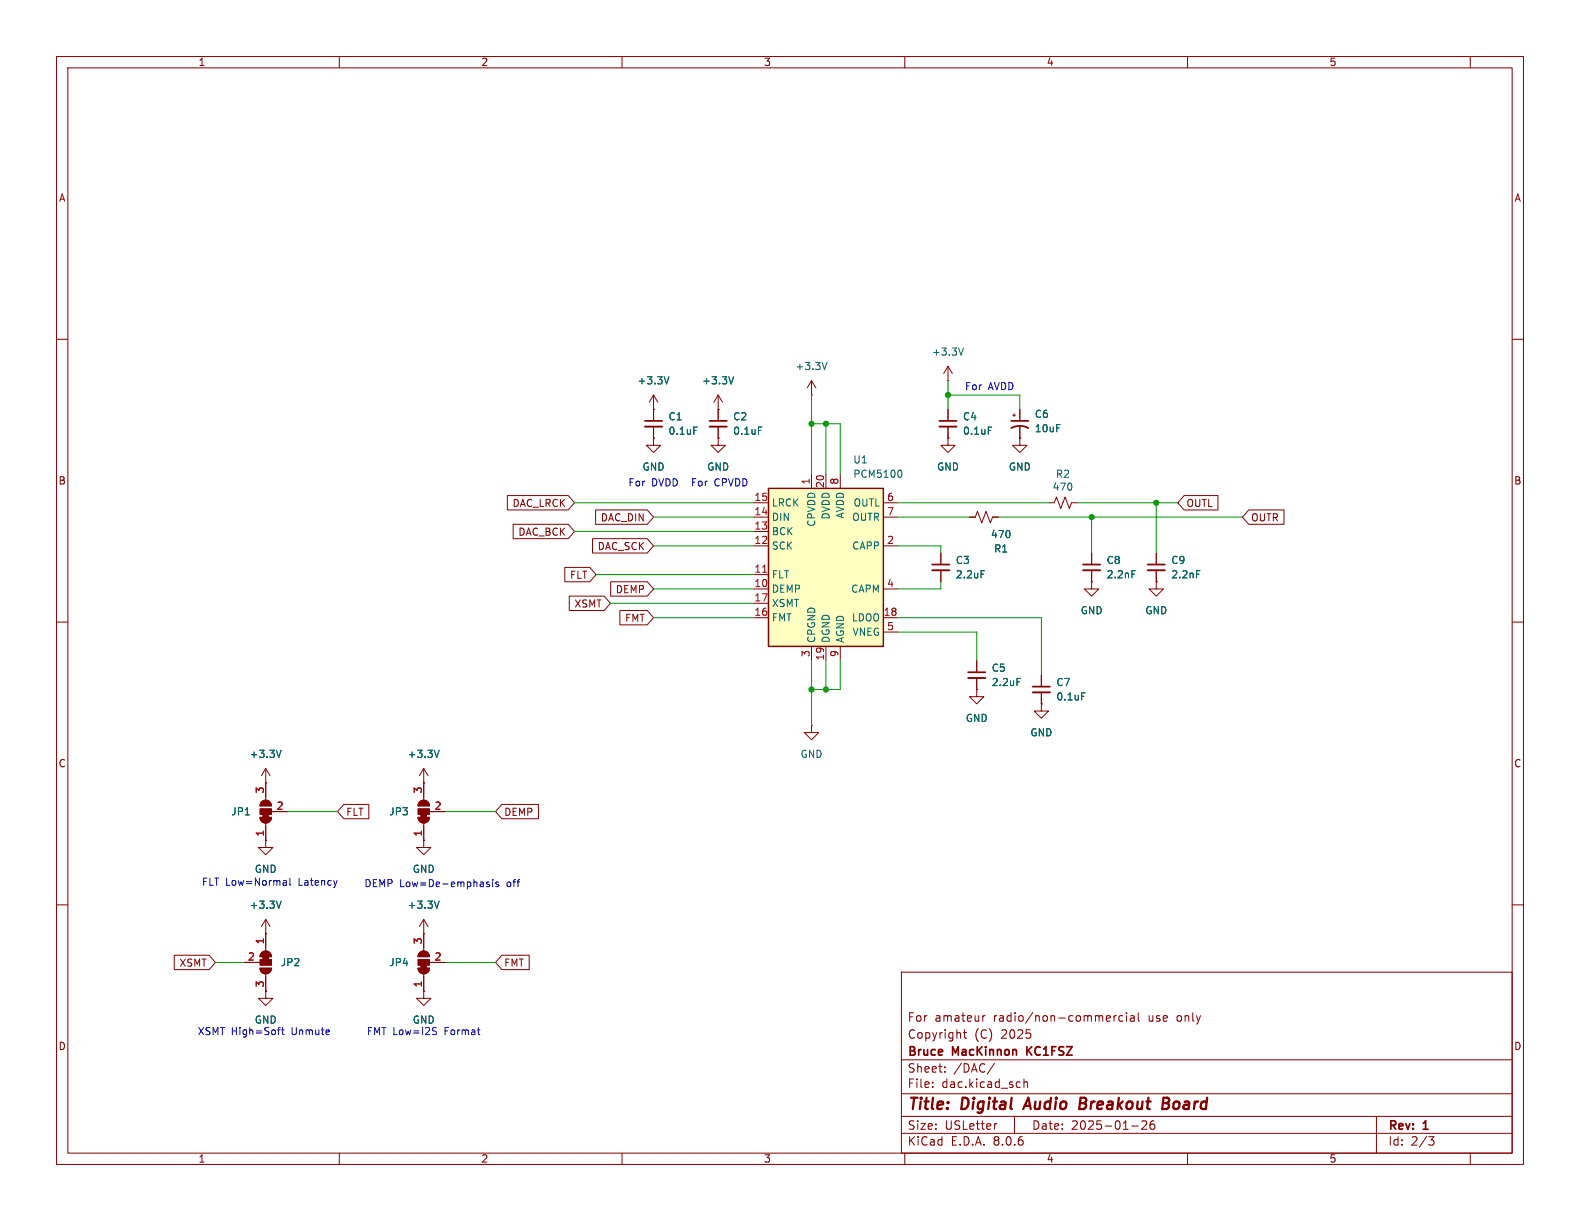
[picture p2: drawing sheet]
<svg xmlns="http://www.w3.org/2000/svg" width="279mm" height="216mm" viewBox="0 0 279 216" stroke-linecap="round" stroke-linejoin="round" font-family="sans-serif">
<g fill="none" stroke="#840000" stroke-width=".18">
<path d="M10 10h259.4v195.9h-259.4zM12 12h255.4v191.9h-255.4zM60 10v2M110 10v2M160 10v2M210 10v2M260 10v2M10 60h2M267.4 60h2M143.5 69.9h.1M143.5 67.3l-.8 1.3M143.5 67.3v2.6"/>
<path d="M143.5 67.3l.8 1.3M167.6 67.3h.1M167.6 77.5v1.2h1.3l-1.3 1.3-1.2-1.3h1.2M167.6 77.5h.1M167.6 64.8l-.7 1.2M167.6 64.8v2.5M167.6 72.4v2M167.6 75.4v2.1M167.6 64.8l.8 1.2M179.1 73.4h.5M179.3 73.2v.5M180.3 77.5v1.2h1.3l-1.3 1.3-1.2-1.3h1.2"/>
<path d="M180.3 77.5h.1M180.3 72.4v2M180.3 75.4v2.1M166.4 97.8v2M171.4 91.4h1.1l.3-1 .8 2.1 .8-2.1 .7 2.1 .4-1.1h1M185.4 88.9h1l.4-1 .8 2 .7-2 .8 2 .4-1h1M193 97.8v2M204.5 97.8v2M10 110h2M166.4 100.8v2.1M172.7 116.8v2.1M172.7 119.9v2"/>
<path d="M184.1 119.4v2M193 102.9v1.2h1.3l-1.3 1.3-1.2-1.3h1.2M193 102.9h.1M193 100.8v2.1M204.5 102.9v1.2h1.2l-1.2 1.3-1.3-1.3h1.3M204.5 102.9h.1M204.5 100.8v2.1M267.4 110h2M47 138.4v3.1M74.9 138.4h.1M74.9 135.9l-.7 1.3M74.9 135.9v5.6"/>
<path d="M74.9 135.9l.8 1.3M143.5 128.3v1.2h1.3l-1.3 1.3-1.3-1.3h1.3M143.5 128.3h.1M172.7 121.9v1.3h1.3l-1.3 1.3-1.3-1.3h1.3M172.7 121.9h.1M184.1 124.5v1.2h1.3l-1.3 1.3-1.2-1.3h1.2M184.1 124.5h.1M184.1 122.4v2.1M10 160h2M46 144.5h2a1.02 1.02 0 0 1-1 1 1.02 1.02 0 0 1-1-1zM46.3 141.8a1.02 1.02 0 0 1 1.1-.2 1.02 1.02 0 0 1 .6 .9h-2zM47 145.5v3.1"/>
<path d="M48 143.5h2.8M73.9 144.5h2a1.02 1.02 0 0 1-1 1 1.02 1.02 0 0 1-1-1zM74.2 141.8a1.02 1.02 0 0 1 1.1-.2 1.02 1.02 0 0 1 .6 .9h-2zM74.9 148.6v1.3h1.3l-1.3 1.2-1.2-1.2h1.2M74.9 148.6h.1M74.9 145.5v3.1M75.9 143.5h2.8M267.4 160h2M159.4 171.9h108v32h-108zM173.8 179.6v1M174.2 179.6l-.3 .1-.1 .2M197 179.6v1"/>
<path d="M197.4 179.6l-.3 .1-.1 .2M198.6 179.7l-.5-.1-.2 .3v.4l.1 .2h.6M199.2 179.1v.1M199.2 179.6v1M199.9 179.7h.6l.1 .9M200.6 179.9l-.5 .1a.29 .29 0 0 0-.3 .3 .29 .29 0 0 0 .3 .3l.5-.1M201.3 179.1v1.3l.2 .2M159.4 197.4h108M159.4 193.4h108M159.4 187.4h108M164.9 192.1v.2M164.9 191.4v.1"/>
<path d="M167.1 189.4v.2M167.1 188.7v.1M170.4 182.6h.5M170.6 182.1v1.3l.3 .2M175.9 188l-1.3 1.9M176.3 198.7l-.3 .1M179.4 197.4v3M180.3 191.3l.1 .1M180.4 192.2l-.1 .1M181.1 190.8v1.5M181.1 191.4l.2-.1 .3 .1 .1 .9M200.1 199.1h1.2"/>
<path d="M201.9 198.3l.6-.1 .2 .1 .1 .3-.9 1.1h.9M204.1 198.2a.59 .59 0 0 0-.7 .6v.6l.1 .2 .4 .1 .2-.2 .1-.5-.1-.2h-.5l-.2 .2M243.4 197.4v6.5M60 203.9v2M110 203.9v2M159.4 200.4h108M160 203.9v2M210 203.9v2M252.6 201h1l-.5 .6 .4 .1 .1 .5-.3 .3h-.4M260 203.9v2"/>
</g>
<path d="M181.9 194.1l-1 2M191 195.1h.6M191.6 195.1l.3 .1M191.8 194.1h-.7l-.3 2 1-.1M191.8 195l-.2 .1M205.6 195.1h.7M205.8 194.1h.6a.49 .49 0 0 1 .4 .5 .49 .49 0 0 1-.5 .5M206.3 195.1l.3 .1a.58 .58 0 0 1-.3 .9h-.8" fill="none" stroke="#840000" stroke-width=".4"/>
<path d="M166.1 74.4h3.1M178.8 75.7a3.2 3.2 0 0 1 3.1 0M178.8 74.4h3.1M164.8 99.8h3.1M191.5 99.8h3.1M202.9 99.8h3.1M171.2 118.9h3M182.6 121.4h3.1M181.6 185.1v1.5M182.5 185.1l-.9 .8" fill="none" stroke="#840000" stroke-width=".3"/>
<path d="M166.1 75.4h3.1M164.8 100.8h3.1M171.2 119.9h3M191.5 100.8h3.1M202.9 100.8h3.1M182.6 122.4h3.1" fill="none" stroke="#840000" stroke-width=".33"/>
<path d="M146.2 64.1l-.4 1.2M170.4 61.5l-.5 1.3M174.8 75.5h.6M173.5 100.9h.6M179.8 120h.7M200.2 100.9h.6M211.6 100.9h.6M77.7 132.7l-.5 1.2M191.3 122.5h.6" fill="none" stroke="#006464" stroke-width=".18"/>
<g fill="#840000" stroke="#840000" stroke-width=".18">
<path d="M46.5 144h1v.5h-1z"/>
<path d="M46 144.5h2a1.02 1.02 0 0 1-1 1 1.02 1.02 0 0 1-1-1z"/>
<path d="M46 143h2v1h-2z"/>
<path d="M46.3 141.8a1.02 1.02 0 0 1 1.1-.2 1.02 1.02 0 0 1 .6 .9h-2z"/>
<path d="M74.4 144h1v.5h-1z"/>
<path d="M73.9 144.5h2a1.02 1.02 0 0 1-1 1 1.02 1.02 0 0 1-1-1z"/>
<path d="M73.9 143h2v1h-2z"/>
<path d="M74.2 141.8a1.02 1.02 0 0 1 1.1-.2 1.02 1.02 0 0 1 .6 .9h-2z"/>
</g>
<path d="M135.9 86.4h20.3v27.9h-20.3z" fill="#ffffc2"/>
<path d="M135.9 86.4h20.3v27.9h-20.3z" fill="none" stroke="#840000" stroke-width=".25"/>
<g fill="none" stroke="#840000" stroke-width=".18">
<path d="M115.6 77.5v1.2h1.2l-1.2 1.3-1.3-1.3h1.3M115.6 77.5h.1M115.6 72.4h.1M115.6 69.9v4.5M115.6 75.4v2.1M115.6 69.9l-.8 1.2M115.6 69.9l.7 1.2M127 77.5v1.2h1.3l-1.3 1.3-1.3-1.3h1.3M127 77.5h.1M127 72.4h.1M127 69.9v4.5M127 75.4v2.1"/>
<path d="M127 69.9l-.8 1.2M127 69.9l.8 1.2M167.6 77.5h.1M167.6 72.4v2M167.6 75.4v2.1M180.3 77.5h.1M180.3 72.4v2M180.3 75.4v2.1M89.7 87.6h10.8l1.1 1.3-1.1 1.3h-10.8zM90.7 92.7h9.8l1.1 1.3-1.1 1.3h-9.8zM104.8 95.2h9.7l1.1 1.3-1.1 1.3h-9.7zM105.3 90.2h9.2l1.1 1.2-1.1 1.3h-9.2z"/>
<path d="M133.3 96.5h2.6M133.3 94h2.6M133.3 91.4h2.6M133.3 88.9h2.6M143.5 83.8v2.6M146 83.8v2.6M148.6 83.8v2.6M156.2 96.5h2.5M156.2 91.4h2.5M156.2 88.9h2.5M166.4 97.8v2M171.4 91.4h1.1"/>
<path d="M175.5 91.4h1M193 97.8v2M204.5 97.8v2M209.4 87.6h6v2.6h-6l-1.1-1.3zM220.8 90.2h6.3v2.5h-6.3l-1.1-1.3zM99.9 100.3h4.4l1.1 1.3-1.1 1.3h-4.4zM100.7 105.4h6.1l1.1 1.3-1.1 1.3h-6.1zM108 102.9h6.5l1.1 1.2-1.1 1.3h-6.5zM109.6 107.9h4.9l1.1 1.3-1.1 1.3h-4.9zM133.3 104.1h2.6M133.3 101.6h2.6M133.3 109.2h2.6"/>
<path d="M133.3 106.7h2.6M143.5 114.3v2.5M146 114.3v2.5M148.6 114.3v2.5M156.2 104.1h2.5M156.2 109.2h2.5M156.2 111.8h2.5M166.4 100.8v2.1M172.7 116.8v2.1M172.7 119.9v2M184.1 119.4v2M193 102.9h.1"/>
<path d="M193 100.8v2.1M204.5 102.9h.1M204.5 100.8v2.1M47 138.4h.1M47 135.9l-.8 1.3M47 135.9v5.1M47 135.9l.8 1.3M74.9 138.4h.1M74.9 138.4v2.6M172.7 121.9h.1M184.1 124.5h.1M184.1 122.4v2.1"/>
<path d="M47 148.6v1.3h1.3l-1.3 1.2-1.3-1.2h1.3M47 148.6h.1M47 146.1v2.5M48.3 143.5h2.5M60.8 142.2h4.4v2.6h-4.4l-1.1-1.3zM74.9 148.6h.1M74.9 146.1v2.5M76.2 143.5h2.5M88.7 142.2h6.5v2.6h-6.5l-1.1-1.3zM30.8 168.9h6.2l1.1 1.3-1.1 1.3h-6.2zM43.2 170.2h2.8M46 171.2h2a1.02 1.02 0 0 1-1 1 1.02 1.02 0 0 1-1-1z"/>
<path d="M46.3 168.5a1.02 1.02 0 0 1 1.1-.3 1.02 1.02 0 0 1 .6 1h-2zM47 165.1h.1M47 175.3v1.2h1.3l-1.3 1.3-1.3-1.3h1.3M47 175.3h.1M47 162.6v5.5M47 172.2v3.1M47 162.6l-.8 1.2M47 162.6l.8 1.2M73.9 171.2h2a1.02 1.02 0 0 1-1 1 1.02 1.02 0 0 1-1-1zM74.2 168.5a1.02 1.02 0 0 1 1.1-.3 1.02 1.02 0 0 1 .6 1h-2zM74.9 175.3v1.2h1.3l-1.3 1.3-1.2-1.3h1.2M74.9 175.3h.1"/>
<path d="M74.9 165.1h.1M74.9 162.6v5.5M74.9 172.2v3.1M74.9 162.6l-.7 1.2M74.9 162.6l.8 1.2M75.9 170.2h2.8M88.7 168.9h4.9v2.6h-4.9l-1.1-1.3z"/>
</g>
<path d="M134.9 101.2h.7" fill="none" stroke="#a90000" stroke-width=".18"/>
<g fill="none" stroke="#006464" stroke-width=".18">
<path d="M118.3 66.6l-.4 1.3M122.7 75.5h.6M129.7 66.6l-.4 1.3M134.1 75.5h.6M174.8 75.5h.6M159.2 83.1a.79 .79 0 0 1 0 1.3M173.5 100.9h.6M179.8 120h.7M200.2 100.9h.6M211.6 100.9h.6M49.7 132.7l-.4 1.2M77.7 132.7l-.5 1.2"/>
<path d="M191.3 122.5h.6M49.7 159.3l-.4 1.3M77.7 159.3l-.5 1.3"/>
</g>
<path d="M114 75.4h3.1M125.5 75.4h3" fill="none" stroke="#840000" stroke-width=".33"/>
<path d="M114 74.4h3.1M125.5 74.4h3" fill="none" stroke="#840000" stroke-width=".3"/>
<g fill="#840000" stroke="#840000" stroke-width=".18">
<path d="M74.4 170.7h1v.5h-1z"/>
<path d="M73.9 171.2h2a1.02 1.02 0 0 1-1 1 1.02 1.02 0 0 1-1-1z"/>
<path d="M73.9 169.7h2v1h-2z"/>
<path d="M74.2 168.5a1.02 1.02 0 0 1 1.1-.3 1.02 1.02 0 0 1 .6 1h-2z"/>
<path d="M46.5 169.2h1v.5h-1z"/>
<path d="M46.3 168.5a1.02 1.02 0 0 1 1.1-.3 1.02 1.02 0 0 1 .6 1h-2z"/>
<path d="M46 169.7h2v1h-2z"/>
<path d="M46 171.2h2a1.02 1.02 0 0 1-1 1 1.02 1.02 0 0 1-1-1z"/>
</g>
<g fill="none" stroke="#0000c2" stroke-width=".18">
<path d="M50.2 155.7l.4 .1 .1 .7M50.7 156.5h-.5M50.7 156l-.5 .1M51.3 155.3v1.1l.1 .1M86.5 156l-.3-.1-.2 .2 .1 .2 .4 .1v.3h-.5M87.1 155.5v.1M87.1 155.9v.9M88.2 156l-.4-.1-.1 .2v.2l.5 .1v.3h-.5M49.1 182.1h.4M49.5 181.7l-.3 .2M49.8 182.1h.5M50 181.7v1.1l.3 .2"/>
<path d="M76.7 182.3l.4 .1 .1 .3-.2 .3h-.3"/>
</g>
<g fill="none" stroke="#009600" stroke-width=".18">
<path d="M143.5 69.9v13.9M143.5 74.9h5.1v8.9M146 74.9v8.9M167.6 69.9h12.7v2.5M167.6 67.3v5.1M101.6 88.9h31.7M101.6 94h31.7M115.6 91.4h17.7M115.6 96.5h17.7M158.7 88.9h26.7M158.7 91.4h12.7M158.7 96.5h7.7v1.3"/>
<path d="M176.5 91.4h43.2M190.5 88.9h17.8M193 91.4v6.4M204.5 88.9v8.9M105.4 101.6h27.9M107.9 106.7h25.4M115.6 109.2h17.7M115.6 104.1h17.7M143.5 116.8v11.5M146 116.8v5.1M148.6 116.8v5.1h-5.1M158.7 109.2h25.4v10.2"/>
<path d="M158.7 111.8h14v5M166.4 102.9v1.2h-7.7M50.8 143.5h8.9M78.7 143.5h8.9M38.1 170.2h5.1M78.7 170.2h8.9"/>
</g>
<g fill="#009600" stroke="#009600" stroke-width=".18">
<circle cx="146" cy="74.9" r=".46"/>
<circle cx="143.5" cy="74.9" r=".46"/>
<circle cx="167.6" cy="69.9" r=".46"/>
<circle cx="193" cy="91.4" r=".46"/>
<circle cx="204.5" cy="88.9" r=".46"/>
<circle cx="143.5" cy="121.9" r=".46"/>
<circle cx="146" cy="121.9" r=".46"/>
</g>
<g font-size="2.8" fill="#840000">
<text x="160.4" y="196.8">Title:</text>
<text x="170.1" y="196.8">Digital</text>
<text x="182.1" y="196.8">Audio</text>
<text x="192.5" y="196.8">Breakout</text>
<text x="208" y="196.8">Board</text>
</g>
<g font-size="2.1" fill="#840000">
<text x="160.4" y="183.9">Copyright</text>
<text x="160.4" y="180.9">For</text>
<text x="165.3" y="180.9">amateur</text>
<text x="172.3" y="183.9">(C)</text>
<text x="175.7" y="180.9">radio/non-commercial</text>
<text x="177.1" y="183.9">2025</text>
<text x="203.2" y="180.9">use</text>
<text x="208.4" y="180.9">only</text>
<text x="160.4" y="189.9">Sheet:</text>
<text x="160.4" y="187.1">Bruce</text>
<text x="168.5" y="187.1">MacKinnon</text>
<text x="168.6" y="189.9">/DAC/</text>
<text x="182.2" y="187.1">KC1FSZ</text>
<text x="160.4" y="192.6">File:</text>
<text x="166.5" y="192.6">dac.kicad_sch</text>
<text x="160.4" y="202.8">KiCad</text>
<text x="160.4" y="200">Size:</text>
<text x="167.1" y="200">USLetter</text>
<text x="168.1" y="202.8">E.D.A.</text>
<text x="175.7" y="202.8">8.0.6</text>
<text x="182.4" y="200">Date:</text>
<text x="189.4" y="200">2025-01-26</text>
<text x="245.4" y="200.2">Rev:</text>
<text x="245.4" y="202.8">Id:</text>
<text x="249.5" y="202.8">2/3</text>
<text x="251.8" y="200.2">1</text>
</g>
<g font-size="1.8" fill="#840000">
<text x="35" y="11.9">1</text>
<text x="85" y="11.9">2</text>
<text x="135" y="11.9">3</text>
<text x="185" y="11.9">4</text>
<text x="235" y="11.9">5</text>
<text x="10.3" y="35.9">A</text>
<text x="267.7" y="35.9">A</text>
<text x="10.3" y="85.9">B</text>
<text x="90.5" y="89.9">DAC_LRCK</text>
<text x="209.7" y="89.9">OUTL</text>
<text x="267.7" y="85.9">B</text>
<text x="91.6" y="94.9">DAC_BCK</text>
<text x="106.1" y="92.4">DAC_DIN</text>
<text x="221.1" y="92.4">OUTR</text>
<text x="105.6" y="97.5">DAC_SCK</text>
<text x="100.7" y="102.6">FLT</text>
<text x="101.5" y="107.6">XSMT</text>
<text x="108.8" y="105.1">DEMP</text>
<text x="110.4" y="110.2">FMT</text>
<text x="10.3" y="135.9">C</text>
<text x="267.7" y="135.9">C</text>
<text x="61.1" y="144.5">FLT</text>
<text x="89.1" y="144.5">DEMP</text>
<text x="31.6" y="171.1">XSMT</text>
<text x="89.1" y="171.1">FMT</text>
<text x="10.3" y="185.9">D</text>
<text x="267.7" y="185.9">D</text>
<text x="35" y="205.8">1</text>
<text x="85" y="205.8">2</text>
<text x="135" y="205.8">3</text>
<text x="185" y="205.8">4</text>
<text x="235" y="205.8">5</text>
</g>
<g font-size="1.8" fill="#006464">
<text x="140.6" y="65.6">+3.3V</text>
<text x="164.7" y="63.1">+3.3V</text>
<text x="112.6" y="68.2">+3.3V</text>
<text x="124.1" y="68.2">+3.3V</text>
<text x="118.1" y="74.5">C1</text>
<text x="118.1" y="77.1">0.1uF</text>
<text x="129.5" y="74.5">C2</text>
<text x="129.5" y="77.1">0.1uF</text>
<text x="170.2" y="74.5">C4</text>
<text x="170.2" y="77.1">0.1uF</text>
<text x="182.9" y="74.1">C6</text>
<text x="182.9" y="76.6">10uF</text>
<text x="113.5" y="83.4">GND</text>
<text x="125" y="83.4">GND</text>
<text x="150.8" y="82.1">U1</text>
<text x="165.6" y="83.4">GND</text>
<text x="178.3" y="83.4">GND</text>
<text x="136.4" y="89.8">LRCK</text>
<text x="150.8" y="84.7">PCM5100</text>
<text x="150.8" y="89.8">OUTL</text>
<text x="186" y="87">470</text>
<text x="186.6" y="84.7">R2</text>
<text x="136.4" y="94.8">BCK</text>
<text x="136.4" y="92.3">DIN</text>
<text x="144.4" y="93.2" transform="rotate(-90 144.4 93.2)">CPVDD</text>
<text x="146.9" y="92" transform="rotate(-90 146.9 92)">DVDD</text>
<text x="149.5" y="91.8" transform="rotate(-90 149.5 91.8)">AVDD</text>
<text x="150.6" y="92.3">OUTR</text>
<text x="175.1" y="95.4">470</text>
<text x="136.4" y="97.4">SCK</text>
<text x="150.6" y="97.4">CAPP</text>
<text x="168.9" y="99.9">C3</text>
<text x="175.7" y="97.9">R1</text>
<text x="195.6" y="99.9">C8</text>
<text x="207" y="99.9">C9</text>
<text x="136.4" y="105">DEMP</text>
<text x="136.4" y="102.5">FLT</text>
<text x="136.4" y="107.5">XSMT</text>
<text x="150.4" y="105">CAPM</text>
<text x="168.9" y="102.5">2.2uF</text>
<text x="195.6" y="102.5">2.2nF</text>
<text x="207" y="102.5">2.2nF</text>
<text x="136.4" y="110.1">FMT</text>
<text x="144.4" y="113.8" transform="rotate(-90 144.4 113.8)">CPGND</text>
<text x="146.9" y="113.8" transform="rotate(-90 146.9 113.8)">DGND</text>
<text x="149.5" y="113.8" transform="rotate(-90 149.5 113.8)">AGND</text>
<text x="150.5" y="110.1">LDOO</text>
<text x="150.7" y="112.6">VNEG</text>
<text x="191" y="108.8">GND</text>
<text x="202.4" y="108.8">GND</text>
<text x="175.3" y="119">C5</text>
<text x="175.3" y="121.5">2.2uF</text>
<text x="186.7" y="121.5">C7</text>
<text x="186.7" y="124.1">0.1uF</text>
<text x="170.7" y="127.9">GND</text>
<text x="182.1" y="130.4">GND</text>
<text x="44" y="134.2">+3.3V</text>
<text x="72" y="134.2">+3.3V</text>
<text x="141.5" y="134.2">GND</text>
<text x="40.8" y="144.4">JP1</text>
<text x="68.7" y="144.4">JP3</text>
<text x="45" y="154.5">GND</text>
<text x="72.9" y="154.5">GND</text>
<text x="44" y="160.9">+3.3V</text>
<text x="72" y="160.9">+3.3V</text>
<text x="49.5" y="171">JP2</text>
<text x="68.7" y="171">JP4</text>
<text x="45" y="181.2">GND</text>
<text x="72.9" y="181.2">GND</text>
</g>
<g font-size="1.8" fill="#0000c2">
<text x="170.6" y="69.2">For</text>
<text x="174.7" y="69.2">AVDD</text>
<text x="111" y="86.2">For</text>
<text x="115.2" y="86.2">DVDD</text>
<text x="122.1" y="86.2">For</text>
<text x="126.3" y="86.2">CPVDD</text>
<text x="35.6" y="156.8">FLT Low=Normal</text>
<text x="52.9" y="156.8">Latency</text>
<text x="64.3" y="157.1">DEMP Low=De-emphasis</text>
<text x="89.7" y="157.1">off</text>
<text x="34.9" y="183.2">XSMT High=Soft</text>
<text x="51.7" y="183.2">Unmute</text>
<text x="64.8" y="183.2">FMT Low=I2S</text>
<text x="78.7" y="183.2">Format</text>
</g>
<g font-size="1.8" fill="#a90000">
<text x="133.3" y="88.6">15</text>
<text x="143.3" y="85.8" transform="rotate(-90 143.3 85.8)">1</text>
<text x="145.8" y="86.4" transform="rotate(-90 145.8 86.4)">20</text>
<text x="148.3" y="85.8" transform="rotate(-90 148.3 85.8)">8</text>
<text x="156.8" y="88.6">6</text>
<text x="133.3" y="93.7">13</text>
<text x="133.3" y="91.2">14</text>
<text x="156.8" y="91.2">7</text>
<text x="133.3" y="101.3">11</text>
<text x="133.3" y="96.3">12</text>
<text x="156.8" y="96.3">2</text>
<text x="133.3" y="103.9">10</text>
<text x="133.3" y="106.4">17</text>
<text x="156.8" y="103.9">4</text>
<text x="133.3" y="109">16</text>
<text x="156.2" y="109">18</text>
<text x="156.8" y="111.5">5</text>
<text x="143.3" y="116.3" transform="rotate(-90 143.3 116.3)">3</text>
<text x="145.8" y="116.9" transform="rotate(-90 145.8 116.9)">19</text>
<text x="148.3" y="116.3" transform="rotate(-90 148.3 116.3)">9</text>
<text x="46.7" y="140.4" transform="rotate(-90 46.7 140.4)">3</text>
<text x="48.8" y="143.3">2</text>
<text x="74.7" y="140.4" transform="rotate(-90 74.7 140.4)">3</text>
<text x="76.8" y="143.3">2</text>
<text x="46.7" y="148" transform="rotate(-90 46.7 148)">1</text>
<text x="74.7" y="148" transform="rotate(-90 74.7 148)">1</text>
<text x="46.7" y="167.1" transform="rotate(-90 46.7 167.1)">1</text>
<text x="74.7" y="167.1" transform="rotate(-90 74.7 167.1)">3</text>
<text x="43.7" y="169.9">2</text>
<text x="76.8" y="169.9">2</text>
<text x="46.7" y="174.7" transform="rotate(-90 46.7 174.7)">3</text>
<text x="74.7" y="174.7" transform="rotate(-90 74.7 174.7)">1</text>
</g>
</svg>
